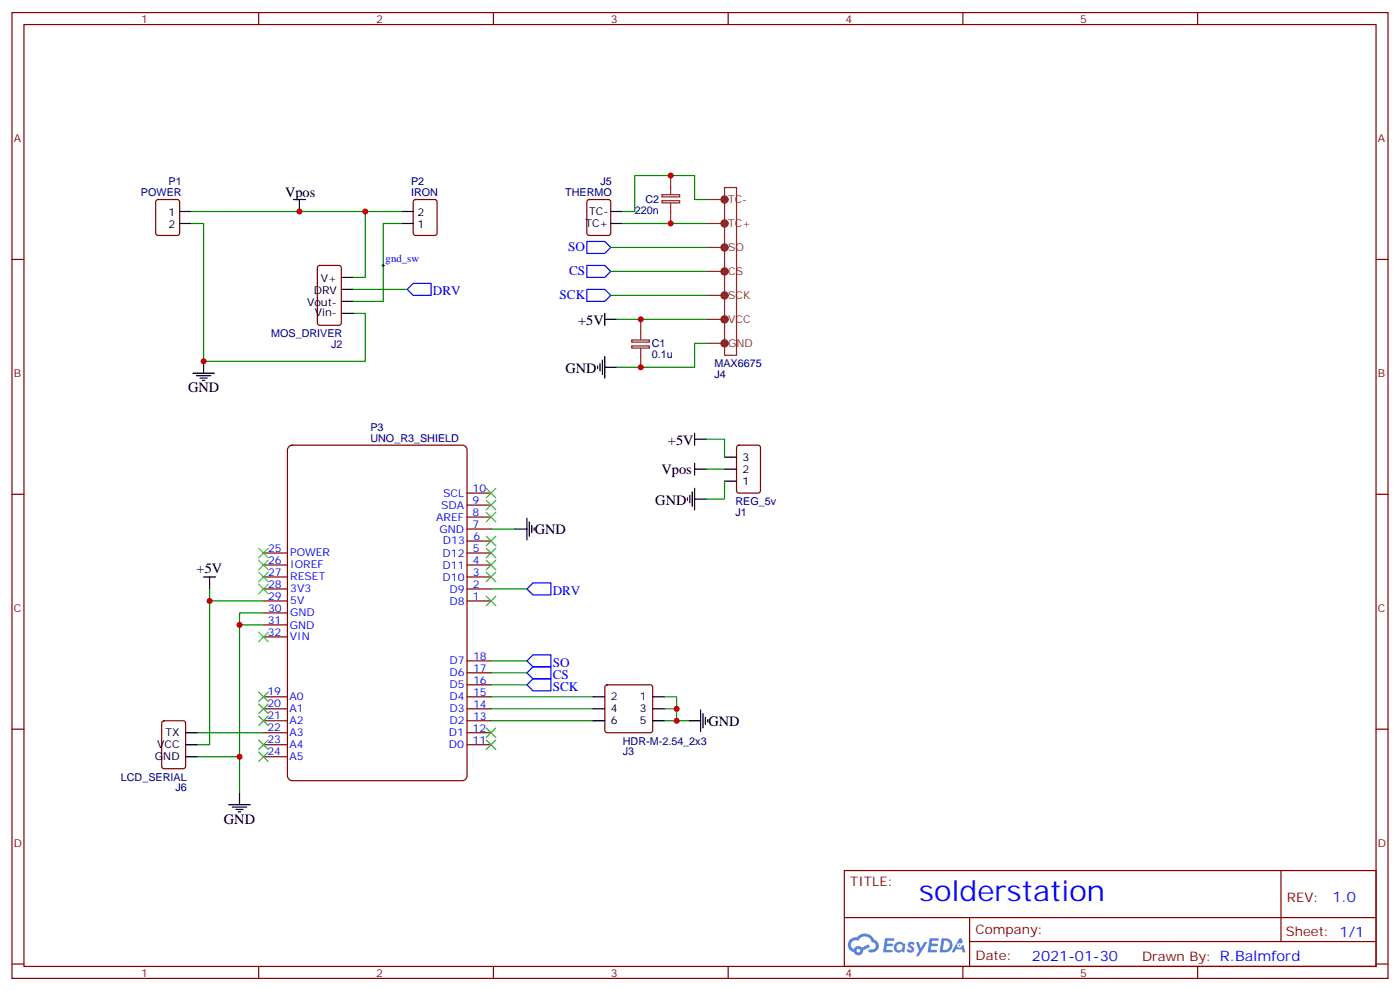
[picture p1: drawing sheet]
<svg xmlns="http://www.w3.org/2000/svg" width="412mm" height="292mm" viewBox="0 0 412 292" stroke-linecap="round" stroke-linejoin="round" font-family="sans-serif">
<g fill="none" stroke="#870000" stroke-width=".35">
<path d="M3.5 3.7h405.4v284.3h-405.4zM7.1 7.2h398.2v277.3h-398.2zM76.2 3.7v3.5M145.3 3.7v3.5M214.5 3.7v3.5M283.6 3.7v3.5M352.8 3.7v3.5M3.5 76.4h3.6M405.3 76.4h3.6M3.5 145.5h3.6M405.3 145.5h3.6M3.5 214.7h3.6"/>
<path d="M405.3 214.7h3.6M248.7 256.3h156.6v28.2h-156.6zM377.3 256.3v20.9M248.7 270.1h156.5M285.6 277.2h119.6M285.6 270.1v14.2M3.5 283.8h3.6M76.2 284.5v3.5M145.3 284.5v3.5M214.5 284.5v3.5M283.6 284.5v3.5M352.8 284.5v3.5"/>
<path d="M405.3 283.8h3.6"/>
</g>
<g fill="#5487ff">
<path d="M267.7 277.5a1.22 1.22 0 0 1 1.7 .2l-.4 .6a.47 .47 0 0 0-.3-.4 .47 .47 0 0 0-.5 .2l.1 .2a1.14 1.14 0 0 1 .8 1.8 1.14 1.14 0 0 1-1.9 0l-.2-.2 .5-.6 .7 .5a.29 .29 0 0 0 .3-.3 .29 .29 0 0 0-.2-.3 1.04 1.04 0 0 1-.6-1.7z"/>
<path d="M260.7 276.2h2.4l.3 .2-.2 .5-1.8 .1-.1 .8h1.5l.3 .4-.3 .4h-1.6l-.2 1.1h1.7l.2 .3-.2 .3-2.6 .1z"/>
<path d="M273.8 276.2h2.4l.3 .2-.1 .5-1.8 .1-.2 .8h1.6l.3 .4-.4 .4-1.6-.1-.1 1.1 1.7 .1 .2 .3-.2 .3-2.6 .1z"/>
<path d="M282.6 276.2h.7l.3 1.3-.6 .3a.69 .69 0 0 0-1 .3 .69 .69 0 0 0 .4 .9 .69 .69 0 0 0 .9-.6l.5-.2 .6 2.2h-.8l-.2-.9h-1.8l-.5 .9h-.8z"/>
<path d="M269.8 277.3h.8l.6 1.8 1.1-1.8h.9l-2.6 4.2h-.8l.9-1.5z"/>
<path d="M277.4 276.2l-.6 4.2h1.3a2.11 2.11 0 0 0 2.5-2.1 2.11 2.11 0 0 0-2.5-2.1zM278.1 277a1.39 1.39 0 0 1 1.7 1.4 1.39 1.39 0 0 1-1.8 1.2h-.3z"/>
<path d="M263.7 277.8a1.54 1.54 0 0 0-.1 2.2 1.54 1.54 0 0 0 2.2 .1l.6 .3 .3-2.3-.2-.3h-.4a1.49 1.49 0 0 0-2.4 0zM264 278.8a.94 .94 0 0 1 1.8 0 .94 .94 0 0 1-1.8 0z"/>
<path d="M250.4 276.6a2.18 2.18 0 0 0 1.1 3.7 1.44 1.44 0 0 0 1.6 .9 1.44 1.44 0 0 0 1.2-1.4l2-1.1-.5-.7-1.9 1a1.47 1.47 0 0 0-2.4 .4 1.39 1.39 0 0 1-.7-1.9 1.39 1.39 0 0 1 2-.5 2.12 2.12 0 0 1 2.2-1.3 2.12 2.12 0 0 1 1.9 1.7 1.14 1.14 0 0 1 1.1 1.4 1.14 1.14 0 0 1-1.7 .7 .43 .43 0 0 0-.5 .4 .43 .43 0 0 0 .4 .5 1.98 1.98 0 0 0 2.5-1.2 1.98 1.98 0 0 0-1.2-2.6 3.1 3.1 0 0 0-5.3-.6l-.9 .1zM252.3 279.9a.55 .55 0 0 1 1.1 0 .55 .55 0 0 1-1.1 0z"/>
<circle cx="282.6" cy="278.3" r=".26"/>
</g>
<g fill="none" stroke="#870000" stroke-width=".35">
<path d="M46.1 58.9l.5-.2h5.6l.7 .5v9.4l-.4 .7h-5.9l-.7-.4v-9.5zM121.9 58.9l.5-.2h5.7l.6 .5 .1 9.4-.5 .7h-5.9l-.6-.4-.1-9.5zM173.1 58.9l.5-.2h5.6l.7 .5v9.4l-.4 .7h-5.9l-.7-.4v-9.5zM93.7 78.3l.5-.2h5.6l.7 .5v16.5l-.4 .6-5.9 .1-.7-.5v-16.5zM217.2 131.3l.5-.2h5.6l.7 .4v13l-.4 .6-5.9 .1-.7-.5v-12.9zM137.6 159.3h7M137.6 155.8h7M137.6 152.2h7M137.6 148.7h7M137.6 145.2h7M77.6 176.9h7.1M77.6 173.4h7.1"/>
<path d="M77.6 169.9h7.1M77.6 166.3h7.1M77.6 162.8h7.1M137.6 176.9h7M137.6 173.4h7M137.6 169.9h7M137.6 166.3h7M137.6 162.8h7M77.6 180.4h7.1M77.6 184h7.1M77.6 187.5h7.1M137.6 198.1h7"/>
<path d="M137.6 194.6h7M47.9 212.4l.4-.2h5.7l.6 .4 .1 13-.5 .7h-5.9l-.6-.5-.1-12.9zM77.6 219.3h7.1M77.6 215.7h7.1M77.6 212.2h7.1M77.6 208.7h7.1M77.6 205.1h7.1M137.6 219.3h7M137.6 215.7h7M137.6 212.2h7M137.6 208.7h7M137.6 205.1h7"/>
<path d="M137.6 201.6h7M178.4 201.8l.5-.2h12.7l.5 .2 .2 .5v12.7l-.3 .5-.4 .2h-12.7l-.5-.2-.2-.5v-12.7zM77.6 222.8h7.1"/>
</g>
<g fill="none" stroke="#000" stroke-width=".35">
<path d="M86.4 58.7h3.6M88.2 58.7v3.6M52.9 62.3h3.5M52.9 65.8h3.5M118.2 62.3h3.5M118.2 65.8h3.5M179.9 62.3h3.5M179.9 65.8h3.5M100.5 92.3h3.6M100.5 88.7h3.6M100.5 85.2h3.6M100.5 81.7h3.6"/>
<path d="M178.2 92.3v3.5M178.2 94h3.5M56.8 109.9h6.3M57.9 110.6h4.2M58.9 111.3h2.1M59.6 112h.7M60 106.4v3.5M176 107.8v.7M176.7 107.1v2.1M177.4 106v4.2M178.2 108.1h3.5M178.2 105v6.3"/>
<path d="M204.6 138.1h3.5M204.6 127.5v3.6M204.6 136.3v3.6M204.6 129.3h3.5M213.4 134.6h3.6M213.4 138.1h3.6M151.7 155.8h3.5M155.2 152.6v6.3M155.9 153.6v4.3M156.6 154.7v2.1M157.3 155.4v.7M202.5 146.6v.7"/>
<path d="M203.2 145.9v2.1M203.9 144.8v4.2M204.6 146.9h3.5M204.6 143.8v6.3M213.4 141.6h3.6M60 169.9h3.5M61.7 169.9v3.5M54.7 215.7h3.5M54.7 219.3h3.5M174.6 212.2h3.6M174.6 205.1h3.6M174.6 208.7h3.6"/>
<path d="M192.3 212.2h3.5M192.3 205.1h3.5M192.3 208.7h3.5M202.8 212.2h3.6M206.4 209v6.4M207.1 210.1v4.2M207.8 211.1v2.2M208.5 211.8v.7M54.7 222.8h3.5M67.4 236.9h6.3M68.4 237.6h4.3M69.5 238.3h2.1"/>
<path d="M70.2 239h.7M70.6 233.4v3.5"/>
</g>
<g fill="none" stroke="#008700" stroke-width=".35">
<path d="M208.1 58.7h-3.5v-7h-17.6v10.6h-3.6M56.4 65.8h3.6v40.6h47.6v-14.1h-3.5M56.4 62.3h61.8M107.6 62.3v19.4h-3.5M118.2 65.8h-5.3v22.9h-8.8M179.9 79.9h28.2M179.9 72.8h28.2M183.4 65.8h24.7M104.1 85.2h15.8M179.9 87h28.2M181.7 94h26.4M208.1 101.1h-3.5v7h-22.9"/>
<path d="M208.1 129.3h5.3v5.3M208.1 138.1h5.3M144.6 155.8h7.1M213.4 141.6v5.3h-5.3M61.7 173.4v3.5h15.9M61.7 176.9v42.4h-3.5M144.6 173.4h10.6M70.6 184h7M77.6 180.4h-7v53M144.6 198.1h10.6M144.6 194.6h10.6M58.2 215.7h19.4"/>
<path d="M144.6 212.2h30M144.6 201.6h10.6M144.6 208.7h30M144.6 205.1h30M195.8 208.7h3.5v3.5M195.8 205.1h3.5v3.6M195.8 212.2h7M58.2 222.8h12.4"/>
</g>
<path d="M85 131.6l1.1-.5h50.1a1.41 1.41 0 0 1 1.4 1.4v95.9a1.51 1.51 0 0 1-1.4 1.4h-50.1a1.51 1.51 0 0 1-1.4-1.4v-95.9z" fill="none" stroke="#800000" stroke-width=".35"/>
<path d="M172.9 78.1h5.3l1.7 1.8-1.7 1.8h-5.3zM172.9 71.1h5.3l1.7 1.7-1.7 1.8h-5.3zM119.9 85.2l1.8-1.8h5.3v3.6h-5.3zM172.9 85.2h5.3l1.7 1.8-1.7 1.7h-5.3zM157 171.6h5.3v3.6h-5.3l-1.8-1.8zM157 192.8h5.3v3.5h-5.3l-1.8-1.7zM157 196.3h5.3v3.5h-5.3l-1.8-1.7zM157 199.8h5.3v3.6h-5.3l-1.8-1.8z" fill="none" stroke="#00f" stroke-width=".35"/>
<g fill="none" stroke="#3c3" stroke-width=".35">
<path d="M143.2 143.8l2.8 2.8M143.2 147.3l2.8 2.8M143.2 150.8l2.8 2.8M143.2 157.9l2.8 2.8M146 143.8l-2.8 2.8M146 147.3l-2.8 2.8M146 150.8l-2.8 2.8M146 157.9l-2.8 2.8M76.2 164.9l2.8 2.8M76.2 168.5l2.8 2.8M76.2 172l2.8 2.8M76.2 161.4l2.8 2.8"/>
<path d="M79 164.9l-2.8 2.8M79 168.5l-2.8 2.8M79 172l-2.8 2.8M79 161.4l-2.8 2.8M143.2 161.4l2.8 2.8M143.2 164.9l2.8 2.8M143.2 168.5l2.8 2.8M143.2 175.5l2.8 2.8M146 161.4l-2.8 2.8M146 164.9l-2.8 2.8M146 168.5l-2.8 2.8M146 175.5l-2.8 2.8"/>
<path d="M76.2 186.1l2.8 2.8M79 186.1l-2.8 2.8M76.2 207.3l2.8 2.8M76.2 210.8l2.8 2.8M76.2 203.7l2.8 2.9M76.2 217.8l2.8 2.9M79 217.8l-2.8 2.9M79 207.3l-2.8 2.8M79 210.8l-2.8 2.8M79 203.7l-2.8 2.9M143.2 214.3l2.8 2.8M143.2 217.8l2.8 2.9"/>
<path d="M146 214.3l-2.8 2.8M146 217.8l-2.8 2.9M76.2 221.4l2.8 2.8M79 221.4l-2.8 2.8"/>
</g>
<g fill="#8c2424" stroke="#8c2424" stroke-width=".35">
<circle cx="213.4" cy="58.7" r="1.06"/>
<circle cx="213.4" cy="65.8" r="1.06"/>
<circle cx="213.4" cy="72.8" r="1.06"/>
<circle cx="213.4" cy="79.9" r="1.06"/>
<circle cx="213.4" cy="87" r="1.06"/>
<circle cx="213.4" cy="94" r="1.06"/>
<circle cx="213.4" cy="101.1" r="1.06"/>
</g>
<g fill="none" stroke="#8c2424" stroke-width=".35">
<path d="M195 59.1h5.2v.6h-5.2zM195 57.3h5.2v.7h-5.2zM197.6 51.7v5.6M197.6 59.8v6M208.1 58.7h5.3M213.4 55.2h3.6v49.4h-3.6zM208.1 79.9h5.3M208.1 72.8h5.3M208.1 65.8h5.3M188.7 94v6M208.1 94h5.3M208.1 87h5.3"/>
<path d="M186.1 100.1h5.2v.6h-5.2zM186.1 101.8h5.2v.7h-5.2zM188.7 102.5v5.6M208.1 101.1h5.3"/>
</g>
<path d="M112.5 78.1h.7M112.9 77.8v.7" fill="none" stroke="#000" stroke-width=".29"/>
<g fill="#c00">
<circle cx="107.6" cy="62.3" r=".88"/>
<circle cx="70.6" cy="184" r=".88"/>
<circle cx="61.7" cy="176.9" r=".88"/>
<circle cx="197.6" cy="65.8" r=".88"/>
<circle cx="197.6" cy="51.7" r=".88"/>
<circle cx="88.2" cy="62.3" r=".88"/>
<circle cx="60" cy="106.4" r=".88"/>
<circle cx="70.6" cy="222.8" r=".88"/>
<circle cx="188.7" cy="108.1" r=".88"/>
<circle cx="188.7" cy="94" r=".88"/>
<circle cx="199.3" cy="212.2" r=".88"/>
<circle cx="199.3" cy="208.7" r=".88"/>
</g>
<text font-size="8.5" fill="#00f" x="270.8" y="265.3">solderstation</text>
<g font-size="4.2">
<text x="84" y="58">Vpos</text>
<text x="170.3" y="95.8">+5V</text>
<text x="166.6" y="109.9">GND</text>
<text x="55.4" y="115.5">GND</text>
<text x="196.8" y="131.1">+5V</text>
<text x="194.9" y="139.5">Vpos</text>
<text x="193" y="148.7">GND</text>
<text x="157.5" y="157.2">GND</text>
<text x="57.9" y="168.8">+5V</text>
<text x="208.7" y="213.6">GND</text>
<text x="66" y="242.5">GND</text>
</g>
<g font-size="4.2" fill="#00f">
<text x="392.5" y="265.6">1.0</text>
<text x="304" y="282.9">2021-01-30</text>
</g>
<g font-size="3.9" fill="#00f">
<text x="167.4" y="73.9">SO</text>
<text x="167.6" y="81">CS</text>
<text x="127.5" y="87">DRV</text>
<text x="164.8" y="88">SCK</text>
<text x="162.8" y="175.2">DRV</text>
<text x="162.8" y="196.3">SO</text>
<text x="162.8" y="199.8">CS</text>
<text x="162.8" y="203.4">SCK</text>
</g>
<g font-size="3.9" fill="#800">
<text x="250.5" y="260.9">TITLE:</text>
<text x="379.1" y="265.6">REV:</text>
<text x="287.4" y="275.1">Company:</text>
<text x="378.7" y="275.7">Sheet: 1/1</text>
<text x="287.4" y="282.8">Date:</text>
<text x="336.4" y="282.8">Drawn By: R.Balmford</text>
</g>
<g font-size="3.2" fill="#800">
<text x="41.6" y="6.7">1</text>
<text x="110.8" y="6.7">2</text>
<text x="179.9" y="6.7">3</text>
<text x="249.1" y="6.7">4</text>
<text x="318.2" y="6.7">5</text>
<text x="4.1" y="41.8">A</text>
<text x="405.9" y="41.8">A</text>
<text x="4.1" y="110.9">B</text>
<text x="405.9" y="110.9">B</text>
<text x="4.1" y="180.1">C</text>
<text x="405.9" y="180.1">C</text>
<text x="4.1" y="249.2">D</text>
<text x="405.9" y="249.2">D</text>
<text x="41.6" y="287.5">1</text>
<text x="110.8" y="287.5">2</text>
<text x="179.9" y="287.5">3</text>
<text x="249.1" y="287.5">4</text>
<text x="318.2" y="287.5">5</text>
</g>
<g font-size="3.2" fill="#000080">
<text x="41.5" y="57.7">POWER</text>
<text x="49.6" y="54.5">P1</text>
<text x="121.1" y="57.7">IRON</text>
<text x="121.1" y="54.5">P2</text>
<text x="166.5" y="57.7">THERMO</text>
<text x="176.9" y="54.5">J5</text>
<text x="190.1" y="59.8">C2</text>
<text x="187" y="63">220n</text>
<text x="79.9" y="99.3">MOS_DRIVER</text>
<text x="97.5" y="102.5">J2</text>
<text x="192" y="105.4">0.1u</text>
<text x="192" y="102.2">C1</text>
<text x="210.5" y="108.1">MAX6675</text>
<text x="210.5" y="111.3">J4</text>
<text x="109.1" y="130">UNO_R3_SHIELD</text>
<text x="109.1" y="126.8">P3</text>
<text x="216.6" y="148.7">REG_5v</text>
<text x="216.6" y="151.9">J1</text>
<text x="183.5" y="219.3">HDR-M-2.54_2x3</text>
<text x="183.5" y="222.4">J3</text>
<text x="35.6" y="229.8">LCD_SERIAL</text>
<text x="51.7" y="233">J6</text>
</g>
<g font-size="3.2" fill="#8d2323">
<text x="214.5" y="59.8">TC-</text>
<text x="214.5" y="66.9">TC+</text>
<text x="214.5" y="73.9">SO</text>
<text x="214.5" y="81">CS</text>
<text x="214.5" y="88">SCK</text>
<text x="214.5" y="95.1">VCC</text>
<text x="214.5" y="102.1">GND</text>
</g>
<g font-size="3.2">
<text x="49.6" y="63.7">1</text>
<text x="123" y="63.7">2</text>
<text x="173.6" y="63.3">TC-</text>
<text x="49.6" y="67.2">2</text>
<text x="123" y="67.2">1</text>
<text x="172.4" y="66.9">TC+</text>
<text x="94.5" y="83.1">V+</text>
<text x="92.4" y="86.6">DRV</text>
<text x="90.4" y="90.1">Vout-</text>
<text x="92.7" y="93">Vin-</text>
<text x="218.7" y="135.6">3</text>
<text x="218.7" y="142.7">1</text>
<text x="218.7" y="139.2">2</text>
<text x="179.9" y="206.2">2</text>
<text x="179.9" y="209.7">4</text>
<text x="188.5" y="206.2">1</text>
<text x="188.5" y="209.7">3</text>
<text x="179.9" y="213.3">6</text>
<text x="188.5" y="213.3">5</text>
<text x="46.3" y="220.3">VCC</text>
<text x="48.8" y="216.8">TX</text>
<text x="45.6" y="223.8">GND</text>
</g>
<g font-size="3.2" fill="#00f">
<text x="113.6" y="77.3">gnd_sw</text>
<text x="129.9" y="149.8">SDA</text>
<text x="130.6" y="146.3">SCL</text>
<text x="139.2" y="148.4">9</text>
<text x="139.2" y="144.8">10</text>
<text x="128.5" y="153.3">AREF</text>
<text x="139.2" y="155.4">7</text>
<text x="139.2" y="151.9">8</text>
<text x="129.4" y="156.8">GND</text>
<text x="130.5" y="160.3">D13</text>
<text x="139.4" y="158.9">6</text>
<text x="79" y="162.4">25</text>
<text x="79" y="165.9">26</text>
<text x="85.5" y="163.8">POWER</text>
<text x="85.5" y="167.3">IOREF</text>
<text x="130.4" y="163.9">D12</text>
<text x="130.4" y="167.4">D11</text>
<text x="139.3" y="162.5">5</text>
<text x="139.3" y="166">4</text>
<text x="79" y="169.5">27</text>
<text x="79" y="173">28</text>
<text x="85.5" y="170.9">RESET</text>
<text x="130.4" y="170.9">D10</text>
<text x="139.3" y="173">2</text>
<text x="139.3" y="169.5">3</text>
<text x="79" y="176.5">29</text>
<text x="85.5" y="174.4">3V3</text>
<text x="85.5" y="177.9">5V</text>
<text x="132.4" y="178">D8</text>
<text x="132.4" y="174.5">D9</text>
<text x="139.3" y="176.6">1</text>
<text x="78.9" y="183.6">31</text>
<text x="79" y="180">30</text>
<text x="85.4" y="185">GND</text>
<text x="85.5" y="181.5">GND</text>
<text x="78.9" y="187.1">32</text>
<text x="85.4" y="188.6">VIN</text>
<text x="132.4" y="195.6">D7</text>
<text x="139.3" y="197.7">17</text>
<text x="139.3" y="194.2">18</text>
<text x="132.4" y="202.7">D5</text>
<text x="132.4" y="199.1">D6</text>
<text x="139.3" y="201.3">16</text>
<text x="78.8" y="204.7">19</text>
<text x="78.8" y="208.2">20</text>
<text x="85.3" y="206.1">A0</text>
<text x="85.3" y="209.7">A1</text>
<text x="132.4" y="209.7">D3</text>
<text x="132.4" y="206.2">D4</text>
<text x="139.3" y="208.3">14</text>
<text x="139.3" y="204.8">15</text>
<text x="78.8" y="211.8">21</text>
<text x="78.8" y="215.3">22</text>
<text x="85.3" y="213.2">A2</text>
<text x="132.4" y="213.3">D2</text>
<text x="139.2" y="215.4">12</text>
<text x="139.3" y="211.8">13</text>
<text x="78.8" y="218.8">23</text>
<text x="85.3" y="216.7">A3</text>
<text x="85.3" y="220.2">A4</text>
<text x="132.2" y="220.3">D0</text>
<text x="132.2" y="216.8">D1</text>
<text x="139.2" y="218.9">11</text>
<text x="78.8" y="222.4">24</text>
<text x="85.3" y="223.8">A5</text>
</g>
</svg>
